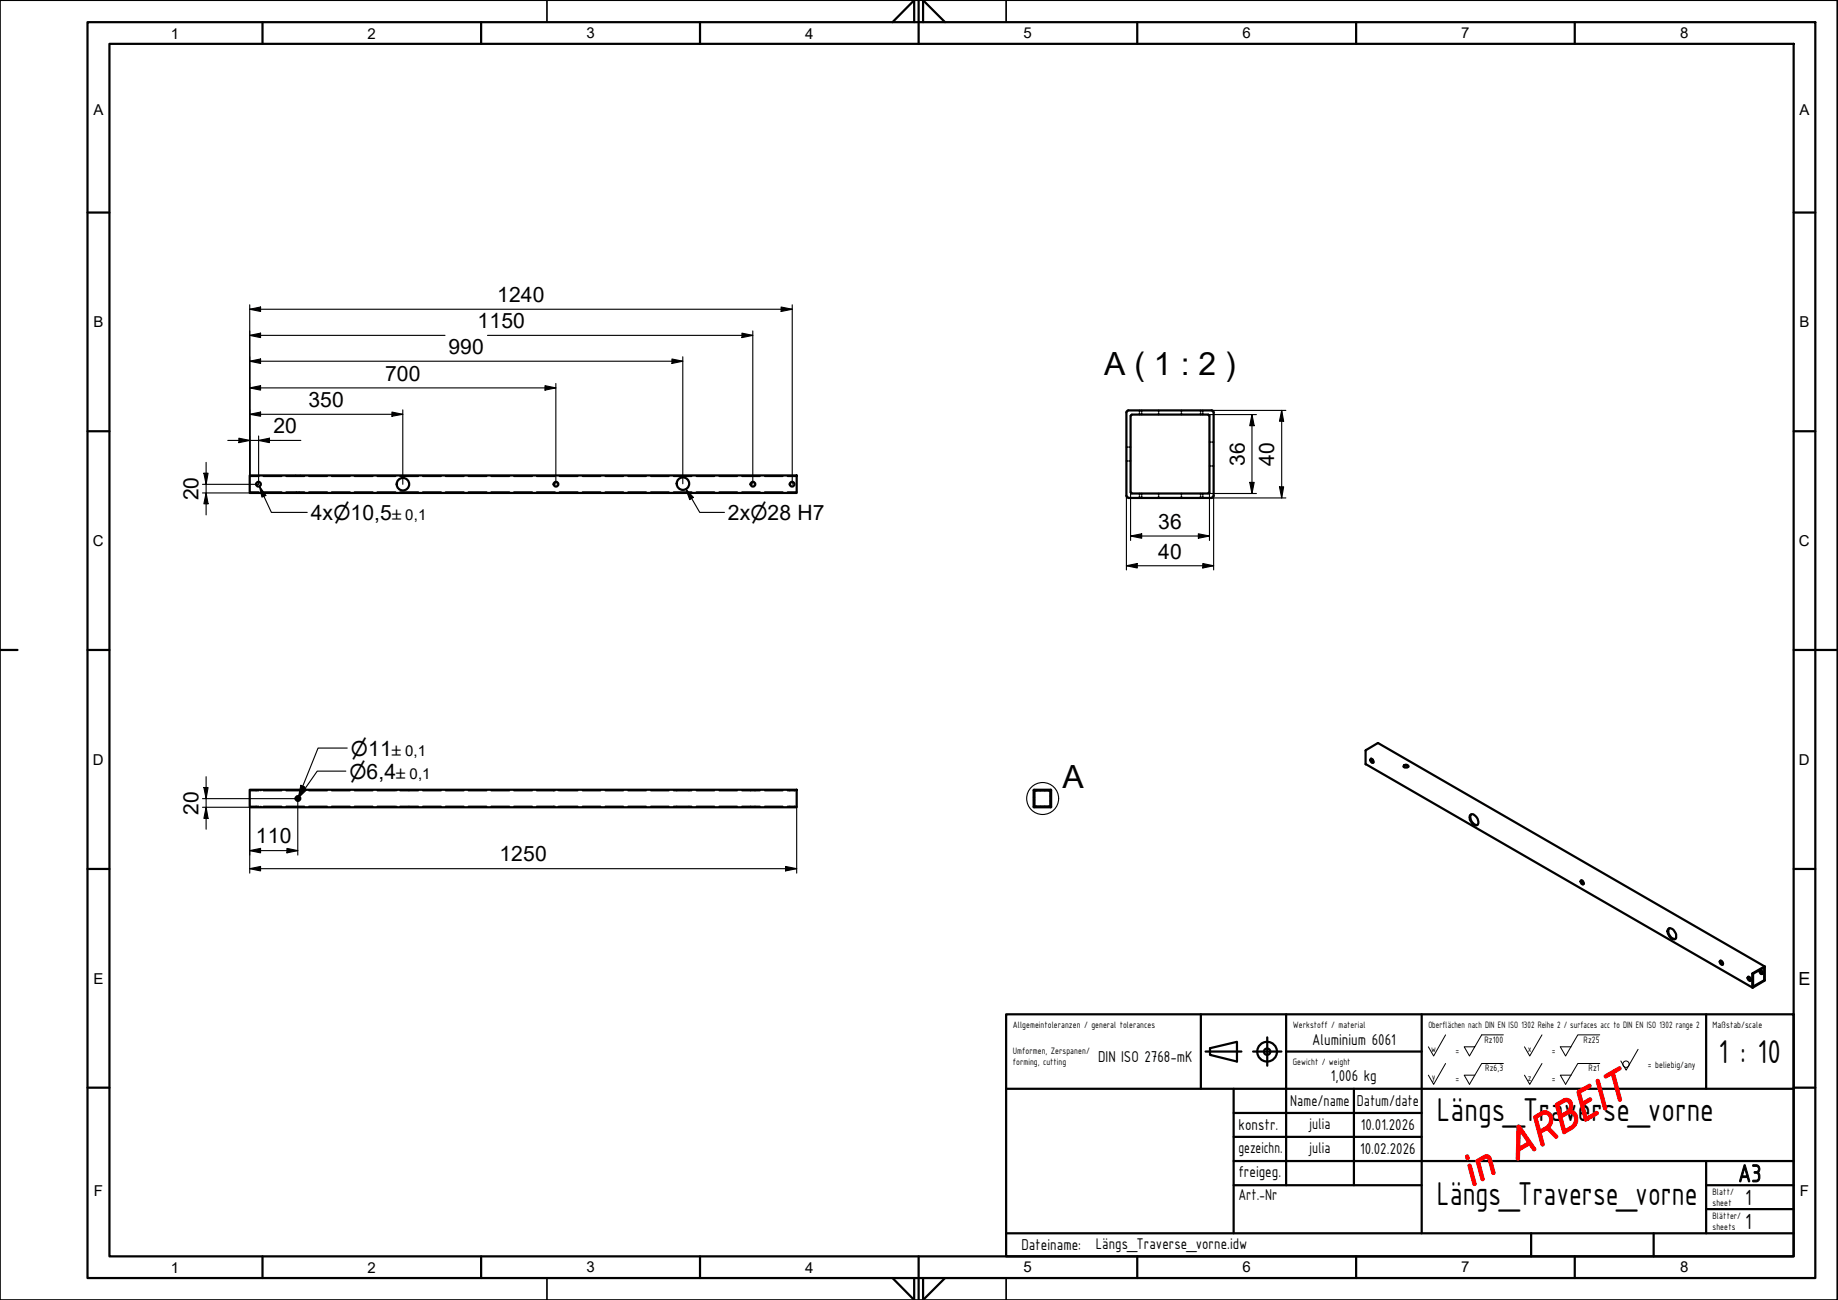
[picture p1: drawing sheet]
<svg xmlns="http://www.w3.org/2000/svg" width="420mm" height="297mm" viewBox="0 0 420 297" stroke-linecap="round" stroke-linejoin="round" font-family="sans-serif">
<!-- layer: Sichtbare Kanten(CS) -->
<g fill="none" stroke="#000" stroke-width=".51">
<path d="M257.9 93.8h19.1M258 93.8l-.4 .2-.1 .3v19M258.4 95v17.5M258.7 94.7h17.5M258.7 94.8l-.2 .2M276.2 94.8l.2 .2M276.5 95v17.5M277 93.8h.2l.2 .5v19M57.1 108.6h125v4h-125zM257.5 113.2l.2 .4 .3 .1M257.9 113.8h19.1M258.5 112.5l.2 .2"/>
<path d="M258.7 112.8h17.5M276.4 112.5l-.2 .2M277.4 113.2l-.2 .4-.2 .1M313.4 173.3l.2 .1a.47 .47 0 0 1 .4 .4 .47 .47 0 0 1-.2 .5 .57 .57 0 0 1-.4-1zM313.4 173.3v.2a.66 .66 0 0 0 .5 .7M313.8 173.6l-.4 .2M320.9 175.2l.3-.3 .7 .3M320.9 174.9a.52 .52 0 0 1 .6-.2 .52 .52 0 0 1 .4 .5l-.2 .2a.55 .55 0 0 1-.8-.4zM57.1 180.5h125v4h-125zM236.3 180.6l.1 3.9M236.4 180.5h-.1M236.4 180.5h3.9"/>
<path d="M236.5 180.7v3.5M236.5 180.6h3.5M236.6 180.7h-.1M240 184.3h-3.4M240.1 180.7v3.5M240.1 184.2v.1M240.3 180.6v3.8l-3.9 .1M336.2 186.2a1.41 1.41 0 0 1 1.7 1.3 .74 .74 0 0 1-.3 1.1 .74 .74 0 0 1-1.1-.5 1.54 1.54 0 0 1-.3-1.9zM336.3 186.1a1.72 1.72 0 0 0 1.4 2.4M361.3 201.3a.49 .49 0 0 1 .6 .2 .49 .49 0 0 1-.1 .6l-.3-.2zM361.5 201.2l.1 .6 .4 .2M381.5 212.1a1.76 1.76 0 0 1 1.6 2.3 1.09 1.09 0 0 1-1.7-.8 1.06 1.06 0 0 1 .1-1.5z"/>
<path d="M381.6 212.1a1.69 1.69 0 0 0 1.2 2.5h.2M393.3 219.5a.53 .53 0 0 1 .5 .3 .53 .53 0 0 1-.2 .7l-.2-.2a.52 .52 0 0 1-.1-.8zM393.3 219.5v.1a.66 .66 0 0 0 .5 .8M399.6 223.2a.61 .61 0 0 1 .5 .9h-.1a.65 .65 0 0 1-.4-.9zM399.7 223.2v.4l.5 .5M400.6 222.5l2.8-1.7v3.2l-2.7 1.7-.1-.1zM400.7 222.5l2.6-1.5v3l-2.6 1.4zM402.3 221.7a.51 .51 0 0 1 .5 .3 .51 .51 0 0 1-.1 .6 .58 .58 0 0 1-.4-.9zM402.4 221.6l-.1 .2a.66 .66 0 0 0 .6 .7M403.4 220.8l-88.4-51-2.8 1.6v3.2l88.4 51.1"/>
<circle cx="59.1" cy="110.6" r=".54"/>
<circle cx="92.1" cy="110.6" r="1.43"/>
<circle cx="127.1" cy="110.6" r=".54"/>
<circle cx="156.1" cy="110.5" r="1.43"/>
<circle cx="172.1" cy="110.6" r=".54"/>
<circle cx="181.1" cy="110.6" r=".54"/>
<circle cx="68.1" cy="182.5" r=".35"/>
<circle cx="68.1" cy="182.5" r=".54"/>
</g>
<circle cx="400.7" cy="225.4" r=".25" fill="#000"/>
<!-- layer: Verdeckte Kanten(HTW) -->
<g fill="none" stroke="#000" stroke-width=".38">
<path d="M260.5 93.8v.3M260.5 94.4v.3M261 93.8v.3M261 94.4v.3M264.9 93.8v.3M264.9 94.4v.3M270.1 93.8v.3M270.1 94.4v.3M274.4 93.8v.3M274.4 94.4v.3M275 93.8v.3M275 94.4v.3"/>
<path d="M57.1 112.4h2.1M57.1 108.8h2.1M60.2 112.4h4.2M60.2 108.8h4.2M65.4 112.4h4.2M65.4 108.8h4.2M67.6 108.6v.1M67.6 108.8h.1M67.8 112.4v.1M67.8 112.6h.1M68.4 112.4v.1M68.4 112.6h.1"/>
<path d="M68.6 108.6v.1M68.6 108.8h.1M70.6 112.4h4.2M70.6 108.8h4.2M75.8 112.4h4.2M75.8 108.8h4.2M81 112.4h4.2M81 108.8h4.2M86.2 112.4h4.2M86.2 108.8h4.2M91.4 112.4h4.2M91.4 108.8h4.2"/>
<path d="M96.6 112.4h4.2M96.6 108.8h4.2M101.9 112.4h4.1M101.9 108.8h4.1M107.1 112.4h4.2M107.1 108.8h4.2M112.3 112.4h4.2M112.3 108.8h4.2M117.5 112.4h4.2M117.5 108.8h4.2M122.7 112.4h4.2M122.7 108.8h4.2"/>
<path d="M127.9 112.4h4.2M127.9 108.8h4.2M133.2 112.4h4.1M133.2 108.8h4.1M138.4 112.4h4.1M138.4 108.8h4.1M143.6 112.4h4.1M143.6 108.8h4.1M148.8 112.4h4.1M148.8 108.8h4.1M154 112.4h4.1M154 108.8h4.1"/>
<path d="M159.2 112.4h4.1M159.2 108.8h4.1M164.4 112.4h4.1M164.4 108.8h4.1M169.6 112.4h4.1M169.6 108.8h4.1M174.8 112.4h4.1M174.8 108.8h4.1M180 112.4h2.1M180 108.8h2.1M257.5 105.3h.3M257.5 102.2h.3"/>
<path d="M258.1 105.3h.3M258.1 102.2h.3M260.5 112.8v.3M260.5 113.4v.4M261 112.8v.3M261 113.4v.4M264.9 112.8v.3M264.9 113.4v.4M270.1 112.8v.3M270.1 113.4v.4M274.4 112.8v.3M274.4 113.4v.4"/>
<path d="M275 112.8v.3M275 113.4v.4M276.5 106.5h.3M276.5 101h.3M277.1 106.5h.3M277.1 101h.3M57.1 180.6h2.1M57.1 184.3h2.1M58.5 180.5h.1M58.5 180.6h.1M58.5 184.3h.1M58.5 184.4v.1"/>
<path d="M59.6 180.5h.1M59.6 180.6h.1M59.6 184.3h.1M59.6 184.4v.1M60.2 180.6h4.2M60.2 184.3h4.2M65.4 180.6h4.2M65.4 184.3h4.2M70.6 180.6h4.2M70.6 184.3h4.2M75.8 180.6h4.2M75.8 184.3h4.2"/>
<path d="M81 180.6h4.2M81 184.3h4.2M86.2 180.6h4.2M86.2 184.3h4.2M90.7 180.5h.1M90.7 180.6h.1M90.7 184.3h.1M90.7 184.4v.1M91.4 180.6h4.2M91.4 184.3h4.2M93.5 180.5h.1M93.5 180.6h.1"/>
<path d="M93.5 184.3h.1M93.5 184.4v.1M96.6 180.6h4.2M96.6 184.3h4.2M101.9 180.6h4.1M101.9 184.3h4.1M107.1 180.6h4.2M107.1 184.3h4.2M112.3 180.6h4.2M112.3 184.3h4.2M117.5 180.6h4.2M117.5 184.3h4.2"/>
<path d="M122.7 180.6h4.2M122.7 184.3h4.2M126.6 180.5h.1M126.6 180.6h.1M126.6 184.3h.1M126.6 184.4v.1M127.6 180.5h.1M127.6 180.6h.1M127.6 184.3h.1M127.6 184.4v.1M127.9 180.6h4.2M127.9 184.3h4.2"/>
<path d="M133.2 180.6h4.1M133.2 184.3h4.1M138.4 180.6h4.1M138.4 184.3h4.1M143.6 180.6h4.1M143.6 184.3h4.1M148.8 180.6h4.1M148.8 184.3h4.1M154 180.6h4.1M154 184.3h4.1M154.7 180.5h.1M154.7 180.6h.1"/>
<path d="M154.7 184.3h.1M154.7 184.4v.1M157.5 180.5h.1M157.5 180.6h.1M157.5 184.3h.1M157.5 184.4v.1M159.2 180.6h4.1M159.2 184.3h4.1M164.4 180.6h4.1M164.4 184.3h4.1M169.6 180.6h4.1M169.6 184.3h4.1"/>
<path d="M171.6 180.5h.1M171.6 180.6h.1M171.6 184.3h.1M171.6 184.4v.1M172.6 180.5h.1M172.6 180.6h.1M172.6 184.3h.1M172.6 184.4v.1M174.8 180.6h4.1M174.8 184.3h4.1M180 180.6h2.1M180 184.3h2.1"/>
<path d="M180.5 180.5h.1M180.5 180.6h.1M180.5 184.3h.1M180.5 184.4v.1M181.6 180.5h.1M181.6 180.6h.1M181.6 184.3h.1M181.6 184.4v.1M236.3 182.8h.1M236.3 182.2h.1M236.4 182.8h.1M236.4 182.2h.1"/>
<path d="M236.9 180.5h.1M236.9 180.6h.1M236.9 184.3h.1M236.9 184.4v.1M237 180.5h.1M237 180.6h.1M237 184.3h.1M237 184.4v.1M237.8 180.5h.1M237.8 180.6h.1M237.8 184.3h.1M237.8 184.4v.1"/>
<path d="M238.8 180.5h.1M238.8 180.6h.1M238.8 184.3h.1M238.8 184.4v.1M239.7 180.5h.1M239.7 180.6h.1M239.7 184.3h.1M239.7 184.4v.1M239.8 180.5h.1M239.8 180.6h.1M239.8 184.3h.1M239.8 184.4v.1"/>
<path d="M240.1 183h.1M240.1 181.9h.1M240.2 183h.1M240.2 181.9h.1"/>
</g>
<!-- layer: Detailkreislinien(HTW) -->
<circle cx="238.3" cy="182.5" r="3.7" fill="none" stroke="#000" stroke-width=".25"/>
<!-- layer: Skizziergeometrie(CS) -->
<g fill="none" stroke="#000" stroke-width=".51">
<path d="M20 5.1h395v286.9h-395zM25 10h385v277.1h-385zM60 5.1v4.9M110 5.1v4.9M160 5.1v4.9M204 5.1l5-5.1v5.1M210 0v10M211 5.1v-5.1l5 5.1M260 5.1v4.9M310 5.1v4.9M360 5.1v4.9M20 48.6h5"/>
<path d="M410 48.6h5M20 98.5h5M410 98.5h5M0 148.5h4M20 148.5h5M410 148.5h10M20 198.6h5M410 198.6h5M20 248.5h5M410 248.5h5M60 287.1v4.9M110 287.1v4.9"/>
<path d="M160 287.1v4.9M204 292l5 5v-5M210 287.1v9.9M211 292v5l5-5M260 287.1v4.9M310 287.1v4.9M360 287.1v4.9"/>
</g>
<path d="M0 0h420v297h-420zM125 0v5.1M230 0v5.1M125 292v5M230 292v5" fill="none" stroke="#000" stroke-width=".38"/>
<!-- layer: Titel (ISO) -->
<g fill="none" stroke="#000" stroke-width=".51">
<path d="M230 231.8h180v55.3h-180zM274.5 231.8v17M276.6 239.5l6.2-1.5v4.6l-6.2-1.6zM289.7 237v6.5M294 231.8v39M325 231.8v50M390 231.8v17M230 248.8h180M275.6 240.3h8.2M282 259.8h43M282 254.3h43M282 248.8v33"/>
<path d="M286.4 240.3h6.5M294 240.3h31M309.5 248.8v22M282 270.8h43M282 265.3h128M390 276.3h20M390 270.8h20M390 265.3v16.5M230 281.8h180M350 281.8v5.3M378 281.8v5.3"/>
<circle cx="289.7" cy="240.3" r="2.25"/>
<circle cx="289.7" cy="240.3" r=".73"/>
</g>
<g fill="none" stroke="#000" stroke-width=".23">
<path d="M330.5 236.5l-2.8 4.8-1.2-2.1M343.7 236.5h-5l-2.8 4.8-1.2-2.1h2.4M352.5 236.5l-2.8 4.8-1.2-2.1M365.7 236.5h-5l-2.8 4.8-1.2-2.1h2.5M374.5 239.8l-2.8 4.7-1.2-2.1M330.5 243l-2.8 4.8-1.2-2.1M343.7 243h-5l-2.8 4.8-1.2-2.1h2.4M352.5 243l-2.8 4.8-1.2-2.1M365.7 243h-5l-2.8 4.8-1.2-2.1h2.5"/>
<circle cx="371.7" cy="243.2" r=".73"/>
</g>
<g fill="none" stroke="#000" stroke-width=".25">
<path d="M57.1 76.6l2.5-.5v1zM57.1 70.7l2.5-.5v1zM57.1 69.6v39.2M57.1 76.6h44.6M57.1 70.7h124M111.4 76.6h60.7M169.6 76.1l2.5 .5-2.5 .5zM172.1 75.6v35.1M178.6 70.2l2.5 .5-2.5 .5zM181.1 69.6v41.1M57.1 94.7l2.5-.5v.9zM57.1 88.6l2.5-.5v1z"/>
<path d="M57.1 82.5l2.5-.5v1zM57.1 94.7h35M57.1 88.6h70M57.1 82.5h99M59.1 99.6v11.1h-12.8M89.6 94.2l2.5 .5-2.5 .4zM92.1 93.6v17.1M124.6 88.1l2.5 .5-2.5 .5zM127.1 87.6v23.1M153.6 82l2.5 .5-2.5 .5zM156.1 81.5v29M276.2 94.7h11"/>
<path d="M277 93.8h16.9M286.2 94.7l.5 2.6h-1zM286.2 94.7v18.1M293 93.8l.4 2.5h-.9zM293 93.8v20M46.3 112.6h10.8M46.6 108.1h1l-.5 2.6zM47.1 112.6l.5 2.5h-1zM47.1 105.6v12.1M52.1 100.6h16.7M54.6 100.1l2.5 .5-2.5 .5zM59.1 100.6l2.5-.5v1z"/>
<path d="M257.5 113.3v16.9M258.4 112.5v11M276.2 112.8h11M276.5 112.5v11M277 113.8h16.9M277.4 113.3v16.9M285.7 110.2h1l-.5 2.6zM292.5 111.2h.9l-.4 2.6zM257.5 129.3l2.5-.5v1zM257.5 129.3h19.9M258.4 122.5l2.6-.5v1zM258.4 122.5h18.1"/>
<path d="M273.9 122l2.6 .5-2.6 .5zM275 128.8l2.4 .5-2.4 .5zM46.6 179.9h1l-.5 2.6zM47.1 177.5v12M46.3 182.5h21.8v12.9M46.3 184.5h10.8M47.1 184.5l.5 2.5h-1zM57.1 194.4l2.5-.5v1zM57.1 198.5l2.5-.5v1zM57.1 194.4h11M57.1 184.4v15.1M57.1 198.5h125"/>
<path d="M65.6 193.9l2.5 .5-2.5 .5zM179.6 198l2.5 .5-2.5 .5zM182.1 184.4v15.1"/>
</g>
<g fill="#000">
<path d="M57.1 76.6l2.5-.5v1zM57.1 70.7l2.5-.5v1zM169.6 76.1l2.5 .5-2.5 .5zM178.6 70.2l2.5 .5-2.5 .5zM57.1 94.7l2.5-.5v.9zM57.1 88.6l2.5-.5v1zM57.1 82.5l2.5-.5v1zM89.6 94.2l2.5 .5-2.5 .4zM124.6 88.1l2.5 .5-2.5 .5zM153.6 82l2.5 .5-2.5 .5zM286.2 94.7l.5 2.6h-1zM293 93.8l.4 2.5h-.9z"/>
<path d="M46.6 108.1h1l-.5 2.6zM47.1 112.6l.5 2.5h-1zM54.6 100.1l2.5 .5-2.5 .5zM59.1 100.6l2.5-.5v1zM285.7 110.2h1l-.5 2.6zM292.5 111.2h.9l-.4 2.6zM257.5 129.3l2.5-.5v1zM258.4 122.5l2.6-.5v1zM273.9 122l2.6 .5-2.6 .5zM275 128.8l2.4 .5-2.4 .5zM46.6 179.9h1l-.5 2.6zM47.1 184.5l.5 2.5h-1z"/>
<path d="M57.1 194.4l2.5-.5v1zM57.1 198.5l2.5-.5v1zM65.6 193.9l2.5 .5-2.5 .5zM179.6 198l2.5 .5-2.5 .5z"/>
</g>
<!-- layer: Symbole(HTW) -->
<path d="M59.3 111.1l1.5 2.1-.9 .4zM59.3 111.1l2.7 6h8.2M156.8 111.7l1.7 2-.8 .5zM156.8 111.7l3.2 5.4h5.6M68.8 179.4l.9 .4-1.4 2.2zM69.3 179.9l.8 .6-1.8 1.7zM79.1 176.2h-6.6l-4.2 6M79.4 170.9h-6.7l-4.4 11.1" fill="none" stroke="#000" stroke-width=".25"/>
<path d="M59.3 111.1l1.5 2.1-.9 .4zM156.8 111.7l1.7 2-.8 .5zM68.8 179.4l.9 .4-1.4 2.2zM69.3 179.9l.8 .6-1.8 1.7z" fill="#000"/>
<text font-size="10.7" fill="#f00" x="336.2" y="271.4" transform="rotate(-30 336.2 271.4)">in ARBEIT</text>
<g font-size="8.1">
<text x="392.9" y="242.9">1 : 10</text>
<text x="328.5" y="256.1">Längs_Traverse_vorne</text>
<text x="328.5" y="275.4">Längs_Traverse_vorne</text>
</g>
<g font-size="7.3">
<text x="252.4" y="85.7">A ( 1 : 2 )</text>
<text x="242.9" y="180.1">A</text>
</g>
<text font-size="6.1" x="397.3" y="270.1">A3</text>
<g font-size="5.4">
<text x="399" y="275.3">1</text>
<text x="399" y="280.8">1</text>
</g>
<g font-size="4.8">
<text x="113.7" y="69">1240</text>
<text x="109.2" y="75">1150</text>
<text x="102.5" y="80.9">990</text>
<text x="88" y="87">700</text>
<text x="70.5" y="92.9">350</text>
<text x="62.5" y="99">20</text>
<text x="284.5" y="106.5" transform="rotate(-90 284.5 106.5)">36</text>
<text x="291.3" y="106.5" transform="rotate(-90 291.3 106.5)">40</text>
<text x="45.4" y="114.3" transform="rotate(-90 45.4 114.3)">20</text>
<text x="71.1" y="118.8">4x⌀10,5</text>
<text x="166.4" y="118.8">2x⌀28 H7</text>
<text x="264.7" y="120.8">36</text>
<text x="264.7" y="127.6">40</text>
<text x="45.4" y="186.2" transform="rotate(-90 45.4 186.2)">20</text>
<text x="58.5" y="192.7">110</text>
<text x="114.2" y="196.8">1250</text>
</g>
<g font-size="4.6">
<text x="80.2" y="172.6">⌀11</text>
<text x="79.9" y="178">⌀6,4</text>
</g>
<text font-size="4.1" x="411.1" y="225">E</text>
<g font-size="3.9">
<text x="300" y="238.8">Aluminium 6061</text>
<text x="251" y="242.6">DIN ISO 2768-mK</text>
<text x="304.2" y="246.9">1,006 kg</text>
<text x="295" y="252.8">Name/name</text>
<text x="310.1" y="252.8">Datum/date</text>
<text x="283.1" y="258.3">konstr.</text>
<text x="283.1" y="263.4">gezeichn.</text>
<text x="310.9" y="263.8">10.02.2026</text>
<text x="311.1" y="258.3">10.01.2026</text>
<text x="283.1" y="268.9">freigeg.</text>
<text x="283.1" y="274.2">Art.-Nr</text>
<text x="233.5" y="285.7">Dateiname:</text>
</g>
<g font-size="3.8">
<text x="299.3" y="257.9">julia</text>
<text x="299.3" y="263.4">julia</text>
<text x="250.5" y="285.3">Längs_Traverse_vorne.idw</text>
</g>
<g font-size="3.4">
<text x="39.1" y="8.8">1</text>
<text x="84" y="8.8">2</text>
<text x="134" y="8.7">3</text>
<text x="184" y="8.8">4</text>
<text x="234" y="8.7">5</text>
<text x="284" y="8.7">6</text>
<text x="334" y="8.7">7</text>
<text x="384" y="8.7">8</text>
<text x="21.3" y="26.3">A</text>
<text x="411.4" y="26.3">A</text>
<text x="21.3" y="74.8">B</text>
<text x="411.4" y="74.8">B</text>
<text x="21.2" y="124.8">C</text>
<text x="411.2" y="124.8">C</text>
<text x="21.2" y="174.8">D</text>
<text x="411.2" y="174.8">D</text>
<text x="21.3" y="224.8">E</text>
<text x="21.5" y="273.3">F</text>
<text x="411.4" y="273.3">F</text>
<text x="39.1" y="290.8">1</text>
<text x="84" y="290.8">2</text>
<text x="134" y="290.8">3</text>
<text x="184" y="290.8">4</text>
<text x="234" y="290.8">5</text>
<text x="284" y="290.8">6</text>
<text x="334" y="290.8">7</text>
<text x="384" y="290.8">8</text>
</g>
<g font-size="3.2">
<text x="89.7" y="118.8">±0,1</text>
<text x="89.5" y="172.6">±0,1</text>
<text x="90.6" y="178">±0,1</text>
</g>
<g font-size="2.3">
<text x="231.5" y="234.8">Allgemeintoleranzen / general tolerances</text>
<text x="295.5" y="234.8">Werkstoff / material</text>
<text x="326.5" y="234.8">Oberflächen nach DIN EN ISO 1302 Reihe 2 / surfaces acc to DIN EN ISO 1302 range 2</text>
<text x="339.3" y="238.3">Rz100</text>
<text x="362" y="238.3">Rz25</text>
<text x="391.5" y="234.8">Maßstab/scale</text>
<text x="231.5" y="240.8">Umformen, Zerspanen/</text>
<text x="231.5" y="243.3">forming, cutting</text>
<text x="295.5" y="243.3">Gewicht / weight</text>
<text x="327.2" y="240.4">w</text>
<text x="332.7" y="240.8">=</text>
<text x="339.5" y="244.7">Rz6,3</text>
<text x="349.2" y="240.4">x</text>
<text x="354.7" y="240.8">=</text>
<text x="363.2" y="244.8">Rz1</text>
<text x="376.7" y="244">= beliebig/any</text>
<text x="327.3" y="246.7">y</text>
<text x="332.7" y="247.3">=</text>
<text x="349.2" y="246.9">z</text>
<text x="354.7" y="247.3">=</text>
<text x="391.5" y="273">Blatt/</text>
<text x="391.5" y="275.6">sheet</text>
<text x="391.5" y="278.4">Blätter/</text>
<text x="391.5" y="281.1">sheets</text>
</g>
</svg>
